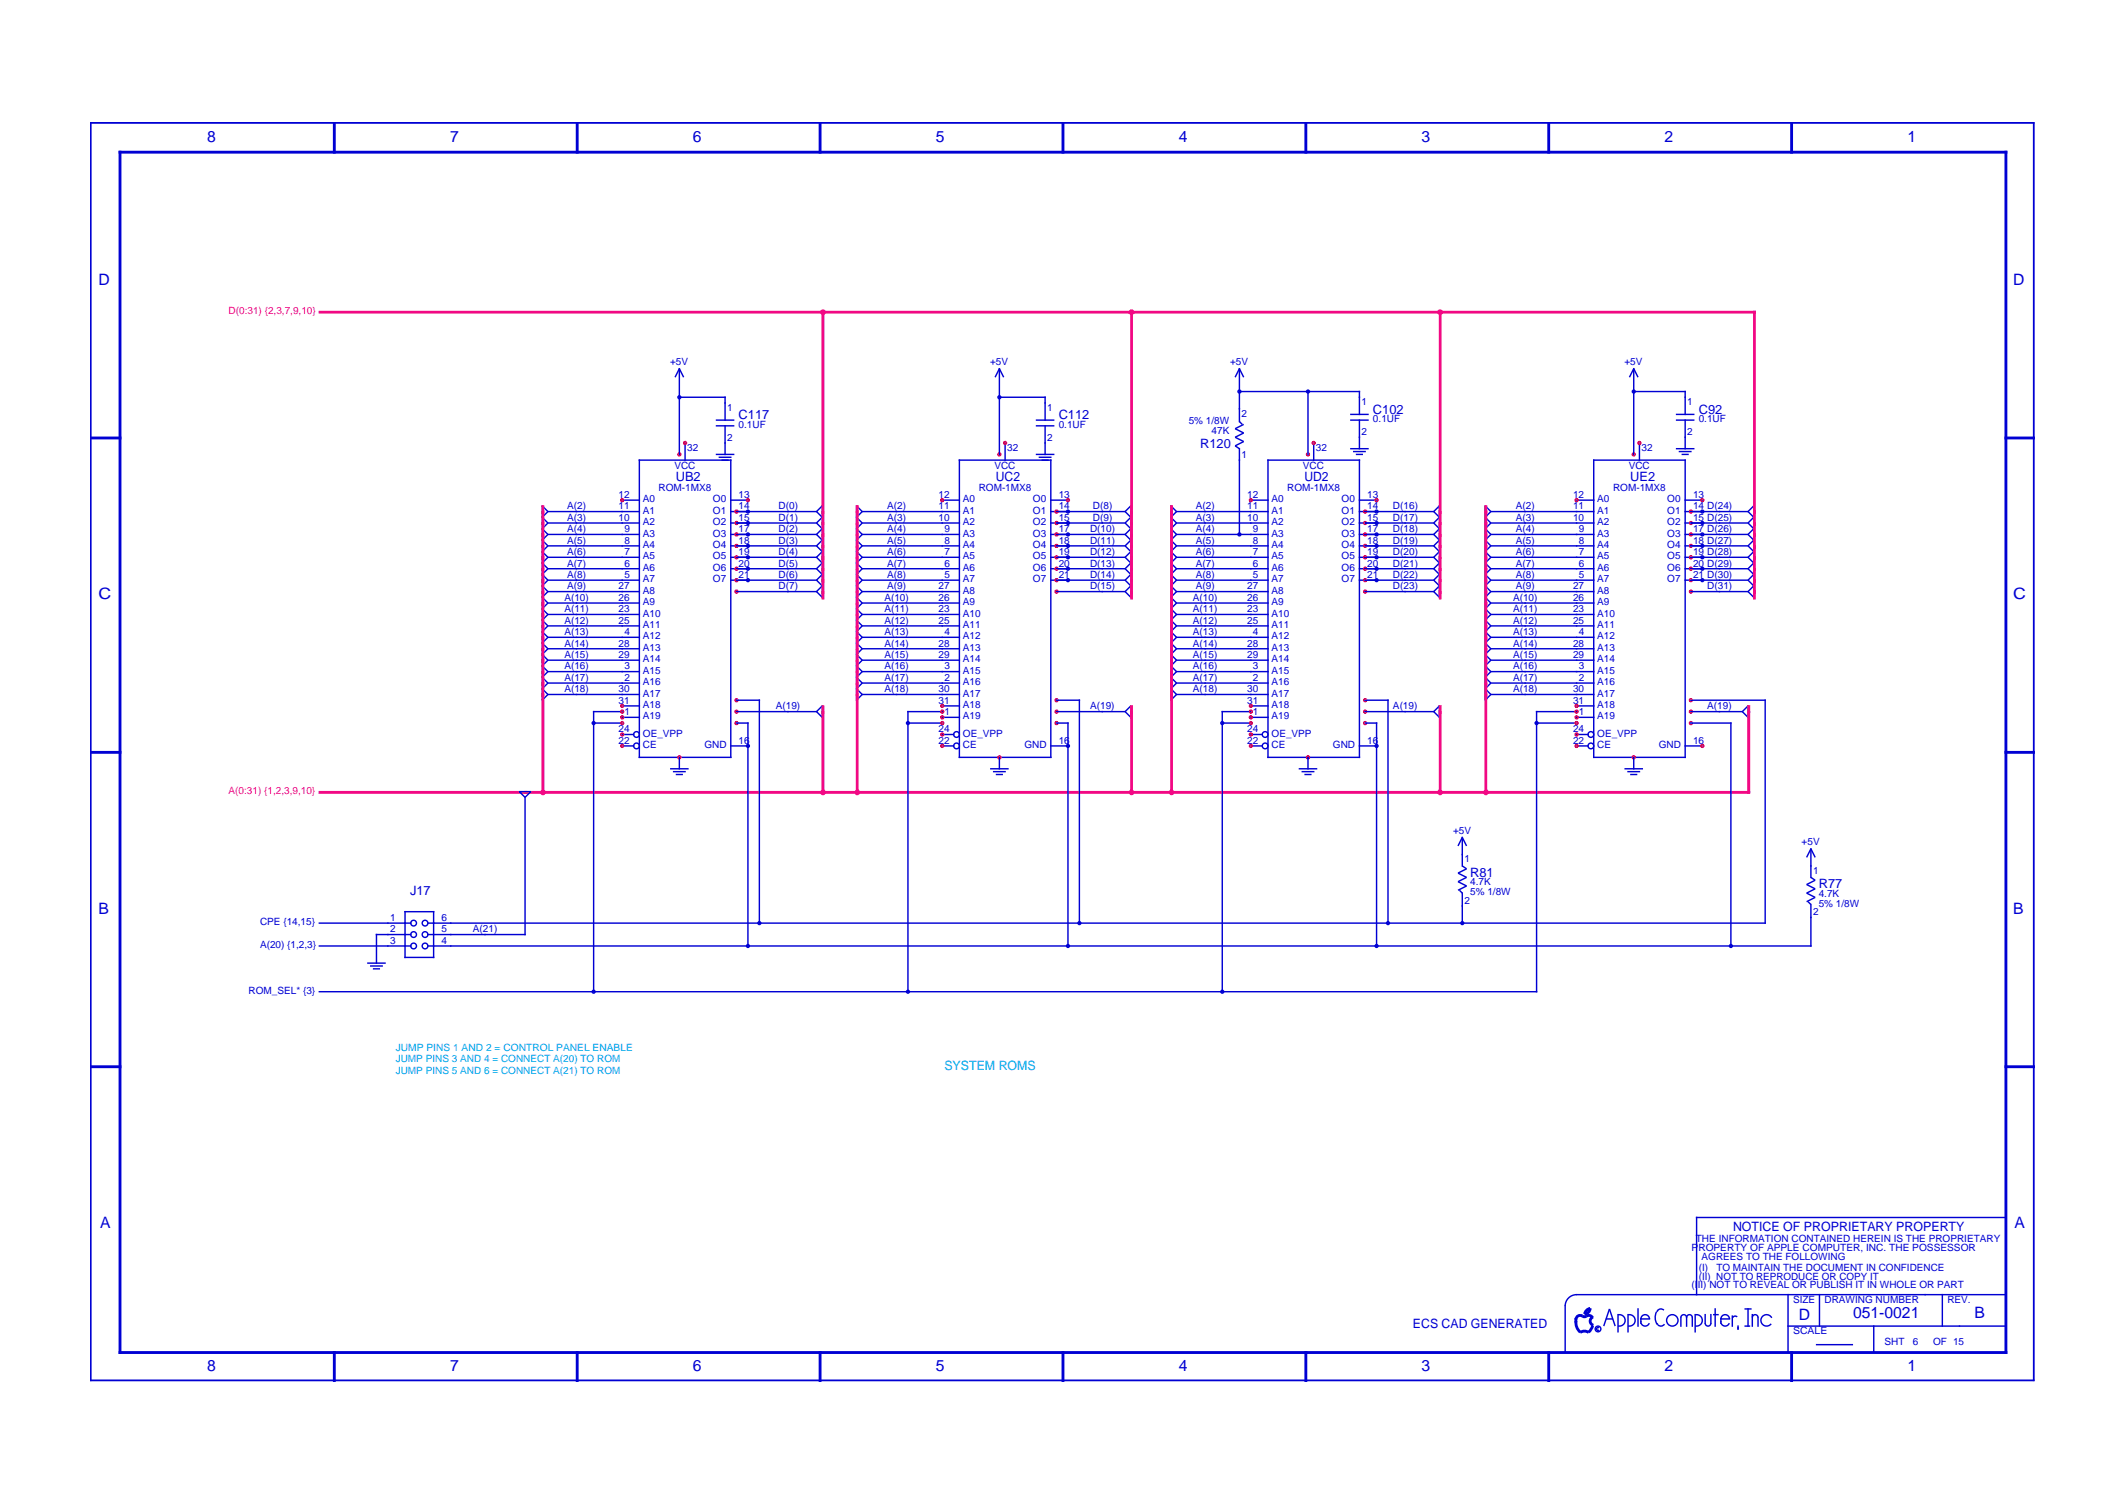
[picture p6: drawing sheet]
<svg xmlns="http://www.w3.org/2000/svg" width="420mm" height="297mm" viewBox="0 0 420 297" stroke-linecap="round" stroke-linejoin="round" font-family="sans-serif">
<path d="M17.8 24.3h384.1M17.9 24.1v248.7M401.7 24.1v248.7M17.8 272.6h384.1" fill="none" stroke="#0000d3" stroke-width=".35"/>
<g fill="none" stroke="#0000d3" stroke-width=".56">
<path d="M23.4 30.1h373.1M23.7 29.8v237.6M66 24.1v6.2M114 24.1v6.2M162 24.1v6.2M210 24.1v6.2M258 24.1v6.2M305.9 24.1v6.2M353.9 24.1v6.2M396.2 29.8v237.6M17.8 86.5h6.2M396 86.5h5.9"/>
<path d="M17.8 148.6h6.2M396 148.6h5.9M17.8 210.7h6.2M396 210.7h5.9M313.4 259.9l.7-.1 .5 .5M313.4 259.9a.81 .81 0 0 1-1.1-.1 .85 .85 0 0 0-1 .8M313.4 258.8l.7-.4a1.18 1.18 0 0 1-1.1 1.1zM23.4 267.1h373.1M66 266.8v6M114 266.8v6M162 266.8v6M210 266.8v6"/>
<path d="M258 266.8v6M305.9 266.8v6M311.3 260.3v.9M311.3 260.9a2.54 2.54 0 0 0 .9 2.2M312.1 263.2a1.41 1.41 0 0 1 1.7 0M314.6 261.8l-.3 .7-.5 .6M314.7 260.1a.85 .85 0 0 0-.6 .9 .85 .85 0 0 0 .7 .7M353.9 266.8v6"/>
</g>
<g fill="none" stroke="#0000d3" stroke-width=".28">
<path d="M133.3 74.5l.9-1.7 .8 1.7M134.1 78.5h9.3M134.2 72.7v17.2M143.2 78.3v4.8M196.6 74.5l.8-1.7 .9 1.7M197.3 78.5h9.3M197.4 72.7v17.2M206.4 78.3v4.8M244 74.5l.8-1.7 .9 1.7M244.7 77.3h24M244.8 72.7v10.7M258.4 77.2v12.7"/>
<path d="M268.5 77.2v4.8M321.9 74.5l.8-1.7 .9 1.7M322.6 77.3h10.4M322.7 72.7v17.2M332.9 77.2v4.8M107.1 99.9l1.1 1.1-1.1 1.2 1.1 1.1-1.1 1.1 1.1 1.2-1.1 1.1 1.1 1.1-1.1 1.1 1.1 1.2-1.1 1.1 1.1 1.1-1.1 1.2 1.1 1.1-1.1 1.1 1.1 1.1-1.1 1.2 1.1 1.1-1.1 1.1 1.1 1.2-1.1 1.1 1.1 1.1-1.1 1.1 1.1 1.2-1.1 1.1 1.1 1.1-1.1 1.2 1.1 1.1-1.1 1.1 1.1 1.1-1.1 1.2 1.1 1.1-1.1 1.1 1.1 1.2-1.1 1.1M107.1 99.8v38.6M122.8 98.8h3.6M126.2 90.9h18.3M126.3 90.7v59M135.3 87.3v3.7M141.4 84.1h3.7"/>
<path d="M141.4 83h3.7M141.4 89.7h3.7M142 90.3h2.5M143.2 84v5.9M144.2 98.8h3.7M144.4 90.7v59M162.4 99.9l-1.1 1.1 1.1 1.2-1.1 1.1 1.1 1.1-1.1 1.2 1.1 1.1-1.1 1.1 1.1 1.1-1.1 1.2 1.1 1.1-1.1 1.1 1.1 1.2-1.1 1.1 1.1 1.1-1.1 1.1 1.1 1.2M162.4 99.8v18.3M169.2 99.9l1.1 1.1-1.1 1.2 1.1 1.1-1.1 1.1 1.1 1.2-1.1 1.1 1.1 1.1-1.1 1.1 1.1 1.2-1.1 1.1 1.1 1.1-1.1 1.2 1.1 1.1-1.1 1.1 1.1 1.1-1.1 1.2 1.1 1.1-1.1 1.1 1.1 1.2-1.1 1.1 1.1 1.1-1.1 1.1 1.1 1.2-1.1 1.1 1.1 1.1-1.1 1.2 1.1 1.1-1.1 1.1 1.1 1.1-1.1 1.2 1.1 1.1-1.1 1.1 1.1 1.2-1.1 1.1M169.2 99.8v38.6M186 98.8h3.7M189.4 90.9h18.3"/>
<path d="M189.5 90.7v59M198.5 87.3v3.7M204.6 84.1h3.7M204.6 83h3.7M204.6 89.7h3.7M205.2 90.3h2.5M206.4 84v5.9M207.4 98.8h3.7M207.6 90.7v59M223.4 99.9l-1.2 1.1 1.2 1.2-1.2 1.1 1.2 1.1-1.2 1.2 1.2 1.1-1.2 1.1 1.2 1.1-1.2 1.2 1.2 1.1-1.2 1.1 1.2 1.2-1.2 1.1 1.2 1.1-1.2 1.1 1.2 1.2M223.4 99.8v18.3M231.3 99.9l1.1 1.1-1.1 1.2 1.1 1.1-1.1 1.1 1.1 1.2-1.1 1.1 1.1 1.1-1.1 1.1 1.1 1.2-1.1 1.1 1.1 1.1-1.1 1.2 1.1 1.1-1.1 1.1 1.1 1.1-1.1 1.2 1.1 1.1-1.1 1.1 1.1 1.2-1.1 1.1 1.1 1.1-1.1 1.1 1.1 1.2-1.1 1.1 1.1 1.1-1.1 1.2 1.1 1.1-1.1 1.1 1.1 1.1-1.1 1.2 1.1 1.1-1.1 1.1 1.1 1.2-1.1 1.1"/>
<path d="M231.3 99.8v38.6M244.8 88.5v17.2M244.8 83.3l.6 .5M245.7 83.8l-1.7 .9 1.7 .8-1.7 .9 1.7 .8-1.7 .9 .8 .5M246.9 98.8h3.7M250.3 90.9h18.4M250.5 90.7v59M259.5 87.3v3.7M266.7 83h3.7M266.7 81.8h3.7M266.7 88.6h3.7M267.3 89.2h2.5"/>
<path d="M267.8 89.7h1.4M268.4 98.8h3.7M268.5 82.8v6M268.5 90.7v59M284.3 99.9l-1.1 1.1 1.1 1.2-1.1 1.1 1.1 1.1-1.1 1.2 1.1 1.1-1.1 1.1 1.1 1.1-1.1 1.2 1.1 1.1-1.1 1.1 1.1 1.2-1.1 1.1 1.1 1.1-1.1 1.1 1.1 1.2M284.3 99.8v18.3M293.4 99.9l1.1 1.1-1.1 1.2 1.1 1.1-1.1 1.1 1.1 1.2-1.1 1.1 1.1 1.1-1.1 1.1 1.1 1.2-1.1 1.1 1.1 1.1-1.1 1.2 1.1 1.1-1.1 1.1 1.1 1.1-1.1 1.2 1.1 1.1-1.1 1.1 1.1 1.2-1.1 1.1 1.1 1.1-1.1 1.1 1.1 1.2-1.1 1.1 1.1 1.1-1.1 1.2 1.1 1.1-1.1 1.1 1.1 1.1-1.1 1.2 1.1 1.1-1.1 1.1 1.1 1.2-1.1 1.1M293.4 99.8v38.6M311.3 98.8h3.7M314.7 90.9h18.3M314.8 90.7v59M323.8 87.3v3.7"/>
<path d="M331 83h3.7M331 81.8h3.7M331 88.6h3.7M331.6 89.2h2.6M332.2 89.7h1.4M332.7 98.8h3.7M332.9 82.8v6M332.9 90.7v59M346.4 99.9l-1.1 1.1 1.1 1.2-1.1 1.1 1.1 1.1-1.1 1.2 1.1 1.1-1.1 1.1 1.1 1.1-1.1 1.2 1.1 1.1-1.1 1.1 1.1 1.2-1.1 1.1 1.1 1.1-1.1 1.1 1.1 1.2M346.4 99.8v18.3M108.1 114.6h18.3M108.1 112.3h18.3"/>
<path d="M108.1 110.1h18.3M108.1 107.8h18.3M108.1 105.6h18.3M108.1 103.3h18.3M108.1 101h18.3M108.1 119.1h18.3M108.1 116.8h18.3M144.2 114.6h17.2M144.2 112.3h17.2M144.2 110.1h17.2M144.2 107.8h17.2M144.2 105.6h17.2"/>
<path d="M144.2 103.3h17.2M144.2 101h17.2M145.3 116.8h16.1M170.2 114.6h19.5M170.2 112.3h19.5M170.2 110.1h19.5M170.2 107.8h19.5M170.2 105.6h19.5M170.2 103.3h19.5M170.2 101h19.5M170.2 119.1h19.5M170.2 116.8h19.5"/>
<path d="M207.4 114.6h15M207.4 112.3h15M207.4 110.1h15M207.4 107.8h15M207.4 105.6h15M207.4 103.3h15M207.4 101h15M208.6 116.8h13.8M232.3 114.6h18.3M232.3 112.3h18.3M232.3 110.1h18.3M232.3 107.8h18.3"/>
<path d="M232.3 105.6h18.3M232.3 103.3h18.3M232.3 101h18.3M232.3 119.1h18.3M232.3 116.8h18.3M268.4 114.6h15M268.4 112.3h15M268.4 110.1h15M268.4 107.8h15M268.4 105.6h15M268.4 103.3h15M268.4 101h15"/>
<path d="M269.5 116.8h13.9M294.4 114.6h20.6M294.4 112.3h20.6M294.4 110.1h20.6M294.4 107.8h20.6M294.4 105.6h20.6M294.4 103.3h20.6M294.4 101h20.6M294.4 119.1h20.6M294.4 116.8h20.6M332.7 114.6h12.7M332.7 112.3h12.7"/>
<path d="M332.7 110.1h12.7M332.7 107.8h12.7M332.7 105.6h12.7M332.7 103.3h12.7M332.7 101h12.7M333.9 116.8h11.5M108.1 137.2h18.3M108.1 134.9h18.3M108.1 132.6h18.3M108.1 130.4h18.3M108.1 128.1h18.3M108.1 125.9h18.3"/>
<path d="M108.1 123.6h18.3M108.1 121.4h18.3M122.8 139.4h3.6M145.3 138.3h4.8M150 138.1v44.4M162.4 139.3v2.5M162.4 139.4l-1.1 1.1 1.1 1.2M170.2 137.2h19.5M170.2 134.9h19.5M170.2 132.6h19.5M170.2 130.4h19.5M170.2 128.1h19.5"/>
<path d="M170.2 125.9h19.5M170.2 123.6h19.5M170.2 121.4h19.5M186 139.4h3.7M208.6 138.3h4.8M213.2 138.1v44.4M223.4 139.3v2.5M223.4 139.4l-1.2 1.1 1.2 1.2M232.3 137.2h18.3M232.3 134.9h18.3M232.3 132.6h18.3M232.3 130.4h18.3"/>
<path d="M232.3 128.1h18.3M232.3 125.9h18.3M232.3 123.6h18.3M232.3 121.4h18.3M246.9 139.4h3.7M269.5 138.3h4.8M274.2 138.1v44.4M284.3 139.3v2.5M284.3 139.4l-1.1 1.1 1.1 1.2M294.4 137.2h20.6M294.4 134.9h20.6M294.4 132.6h20.6"/>
<path d="M294.4 130.4h20.6M294.4 128.1h20.6M294.4 125.9h20.6M294.4 123.6h20.6M294.4 121.4h20.6M311.3 139.4h3.7M333.9 138.3h14.9M345.3 139.3v2.5M345.3 139.4l-1.1 1.1 1.1 1.2M348.7 138.1v44.4M102.4 156.4h2.6M102.6 156.4l1.1 1.1 1.1-1.1"/>
<path d="M103.7 157.3v27.4M117.1 140.5h5.9M117.1 142.8h5.9M117.3 140.4v55.6M122.8 147.3h2.5M122.8 145.1h2.5M122.8 141.7h3.6M126.2 149.6h18.3M132.4 151.8h3.6M132.9 152.4h2.6M133.5 153h1.4M134.2 149.4v2.6"/>
<path d="M144.2 147.3h3.7M145.3 140.5h16.1M145.3 142.8h2.6M147.7 142.7v44.3M179.2 140.5h7.1M179.2 142.8h7.1M179.4 140.4v55.6M186 147.3h2.5M186 145.1h2.5M186 141.7h3.7M189.4 149.6h18.3M195.6 151.8h3.6"/>
<path d="M196.1 152.4h2.6M196.7 153h1.4M197.4 149.4v2.6M207.4 147.3h3.7M208.6 140.5h13.8M208.6 142.8h2.5M211 142.7v44.3M241.3 140.5h5.9M241.3 142.8h5.9M241.4 140.4v55.6M246.9 147.3h2.6M246.9 145.1h2.6"/>
<path d="M246.9 141.7h3.7M250.3 149.6h18.4M256.5 151.8h3.7M257.1 152.4h2.5M257.7 153h1.4M258.4 149.4v2.6M268.4 147.3h3.7M269.5 140.5h13.9M269.5 142.8h2.6M271.9 142.7v44.3M303.4 140.5h8.2M303.4 142.8h8.2"/>
<path d="M303.5 140.4v55.6M311.3 147.3h2.5M311.3 145.1h2.5M311.3 141.7h3.7M314.7 149.6h18.3M320.9 151.8h3.7M321.5 152.4h2.5M322 153h1.4M322.7 149.4v2.6M332.7 147.3h3.7M333.9 140.5h10.4M333.9 142.8h8.2"/>
<path d="M341.9 142.7v44.3M80 179.9v9.3M85.7 179.9v9.3M288 167.1l.9-1.7 .8 1.7M288.3 175.8l.6 .6M288.9 165.2v6M288.9 176.2v6.3M288.9 171l.8 .6-1.7 .8 1.7 .9-1.7 .8 1.7 .9-1.7 .8M356.9 169.3l.8-1.7 .9 1.7M357.2 178.1l.5 .5M357.7 167.5v5.9M357.7 178.5v8.5"/>
<path d="M357.7 173.3l.9 .5-1.7 .9 1.7 .8-1.7 .9 1.7 .8-1.7 .9M62.9 182.3h18.4M62.9 186.8h18.4M62.9 195.9h240.8M72.5 190.2h3.7M73.1 190.8h2.5M73.7 191.3h1.4M74.2 184.6h7.1M74.4 184.4v6M79.9 189.1h5.9M79.9 180.1h5.9M84.4 182.3h264.4"/>
<path d="M84.4 184.6h19.5M84.4 186.8h273.5M309.2 257.8v9.3M311.3 255.7h84.9M311.4 255.7a2.26 2.26 0 0 0-2.2 2.3M319.6 259.5v3.7M319.6 259.7a1.13 1.13 0 0 1 1.4 1.1 1.13 1.13 0 0 1-1.4 1.1M321.6 259.5v3.7M321.6 259.7a1.13 1.13 0 0 1 1.4 1.1 1.13 1.13 0 0 1-1.4 1.1M323.6 258.4v3.6M327.2 259.1a2.54 2.54 0 0 0 .1 2.5M327.5 258.8l-.3 .3"/>
<path d="M328.7 258.8l-.7-.3-.6 .4M334.9 259.5v3.7M334.9 259.7a1.13 1.13 0 0 1 1.4 1.1 1.13 1.13 0 0 1-1.4 1.1M335 240.5h61.2M335.1 240.3v15.5M336.8 259.5v2M338 259.5v2M338.4 259.6h1.1M338.8 258.4v3.6M342.2 259.8v2.2M344.6 258.5h1.4M345.3 258.4v3.6"/>
<path d="M346.1 259.5v2.5M353.2 255.6v11.5M359.4 255.6v6.4M383.7 255.6v6.4M315.9 262.3a.28 .28 0 0 0-.4 0 .28 .28 0 0 0 0 .4 .28 .28 0 0 0 .4 0M316.8 261.9l1.1-3.4 1.2 3.4M317.2 260.5h1.4M324 260.5h2M324.1 260.5a.85 .85 0 0 1 .9-.9 .85 .85 0 0 1 .8 .9M324.1 260.3v1.2M324.2 261.3a.85 .85 0 0 0 .8 .6 .85 .85 0 0 0 .8-.6M327.2 261.3l.3 .3"/>
<path d="M328.8 261.5l-.6 .4-.7-.2M332 260.2a.56 .56 0 0 1 .6-.6 .56 .56 0 0 1 .6 .6 .56 .56 0 0 1 .5-.6 .56 .56 0 0 1 .6 .6M332 260.1v1.9M333.2 260.1v1.9M334.3 260.1v1.9M336.8 261.3a.56 .56 0 0 0 .6 .6 .56 .56 0 0 0 .6-.6M339.8 260.5h2M339.9 260.5a.85 .85 0 0 1 .9-.9 .85 .85 0 0 1 .8 .9M339.9 260.3v1.2M340 261.3a.85 .85 0 0 0 .8 .6 .85 .85 0 0 0 .8-.6M343.2 260.1l-.5-.2-.4 .3M343.3 261.8v.8"/>
<path d="M344.6 261.9h1.1M346.1 260.2a.56 .56 0 0 1 .6-.6 .56 .56 0 0 1 .6 .6M347.3 260.1v1.9M350 260.3a1.13 1.13 0 0 0-1.7-.5 1.13 1.13 0 0 0-.1 1.8 1.13 1.13 0 0 0 1.7-.1M353.1 261.9h43.1M358.7 265.6h7.3M370.1 261.8v5.3"/>
<circle cx="134.2" cy="78.5" r=".28"/>
<circle cx="197.4" cy="78.5" r=".28"/>
<circle cx="244.8" cy="77.3" r=".28"/>
<circle cx="258.4" cy="77.3" r=".28"/>
<circle cx="322.7" cy="77.3" r=".28"/>
<circle cx="147.7" cy="112.3" r=".28"/>
<circle cx="147.7" cy="101" r=".28"/>
<circle cx="147.7" cy="107.8" r=".28"/>
<circle cx="147.7" cy="114.6" r=".28"/>
<circle cx="147.7" cy="105.6" r=".28"/>
<circle cx="147.7" cy="110.1" r=".28"/>
<circle cx="147.7" cy="103.3" r=".28"/>
<circle cx="211" cy="101" r=".28"/>
<circle cx="211" cy="112.3" r=".28"/>
<circle cx="211" cy="107.8" r=".28"/>
<circle cx="211" cy="105.6" r=".28"/>
<circle cx="211" cy="103.3" r=".28"/>
<circle cx="211" cy="110.1" r=".28"/>
<circle cx="211" cy="114.6" r=".28"/>
<circle cx="244.8" cy="105.6" r=".28"/>
<circle cx="271.9" cy="107.8" r=".28"/>
<circle cx="271.9" cy="112.3" r=".28"/>
<circle cx="271.9" cy="101" r=".28"/>
<circle cx="271.9" cy="105.6" r=".28"/>
<circle cx="271.9" cy="110.1" r=".28"/>
<circle cx="271.9" cy="114.6" r=".28"/>
<circle cx="271.9" cy="103.3" r=".28"/>
<circle cx="336.3" cy="107.8" r=".28"/>
<circle cx="336.3" cy="112.3" r=".28"/>
<circle cx="336.3" cy="101" r=".28"/>
<circle cx="336.3" cy="103.3" r=".28"/>
<circle cx="336.3" cy="105.6" r=".28"/>
<circle cx="336.3" cy="114.6" r=".28"/>
<circle cx="336.3" cy="110.1" r=".28"/>
<circle cx="117.3" cy="142.8" r=".28"/>
<circle cx="125.7" cy="147.3" r=".56"/>
<circle cx="125.7" cy="145.1" r=".56"/>
<circle cx="147.7" cy="147.3" r=".28"/>
<circle cx="179.4" cy="142.8" r=".28"/>
<circle cx="188.9" cy="147.3" r=".56"/>
<circle cx="188.9" cy="145.1" r=".56"/>
<circle cx="211" cy="147.3" r=".28"/>
<circle cx="241.4" cy="142.8" r=".28"/>
<circle cx="249.9" cy="147.3" r=".56"/>
<circle cx="249.9" cy="145.1" r=".56"/>
<circle cx="271.9" cy="147.3" r=".28"/>
<circle cx="303.5" cy="142.8" r=".28"/>
<circle cx="314.3" cy="147.3" r=".56"/>
<circle cx="314.3" cy="145.1" r=".56"/>
<circle cx="81.7" cy="186.8" r=".56"/>
<circle cx="81.7" cy="184.6" r=".56"/>
<circle cx="81.7" cy="182.3" r=".56"/>
<circle cx="84" cy="186.8" r=".56"/>
<circle cx="84" cy="184.6" r=".56"/>
<circle cx="84" cy="182.3" r=".56"/>
<circle cx="117.3" cy="195.9" r=".28"/>
<circle cx="147.7" cy="186.8" r=".28"/>
<circle cx="150" cy="182.3" r=".28"/>
<circle cx="179.4" cy="195.9" r=".28"/>
<circle cx="211" cy="186.8" r=".28"/>
<circle cx="213.2" cy="182.3" r=".28"/>
<circle cx="241.4" cy="195.9" r=".28"/>
<circle cx="271.9" cy="186.8" r=".28"/>
<circle cx="274.2" cy="182.3" r=".28"/>
<circle cx="288.9" cy="182.3" r=".28"/>
<circle cx="341.9" cy="186.8" r=".28"/>
<circle cx="315.7" cy="262.5" r=".56"/>
<circle cx="330.3" cy="260.8" r="1.13"/>
</g>
<g fill="none" stroke="#dd0907" stroke-width=".28">
<circle cx="122.9" cy="98.8" r=".28"/>
<circle cx="134.2" cy="89.7" r=".28"/>
<circle cx="135.3" cy="87.5" r=".28"/>
<circle cx="147.7" cy="98.8" r=".28"/>
<circle cx="186.1" cy="98.8" r=".28"/>
<circle cx="197.4" cy="89.7" r=".28"/>
<circle cx="198.5" cy="87.5" r=".28"/>
<circle cx="211" cy="98.8" r=".28"/>
<circle cx="247.1" cy="98.8" r=".28"/>
<circle cx="258.4" cy="89.7" r=".28"/>
<circle cx="259.5" cy="87.5" r=".28"/>
<circle cx="271.9" cy="98.8" r=".28"/>
<circle cx="311.4" cy="98.8" r=".28"/>
<circle cx="322.7" cy="89.7" r=".28"/>
<circle cx="323.8" cy="87.5" r=".28"/>
<circle cx="336.3" cy="98.8" r=".28"/>
<circle cx="145.5" cy="101" r=".28"/>
<circle cx="145.5" cy="112.3" r=".28"/>
<circle cx="145.5" cy="107.8" r=".28"/>
<circle cx="145.5" cy="116.8" r=".28"/>
<circle cx="145.5" cy="105.6" r=".28"/>
<circle cx="145.5" cy="103.3" r=".28"/>
<circle cx="145.5" cy="110.1" r=".28"/>
<circle cx="145.5" cy="114.6" r=".28"/>
<circle cx="208.7" cy="101" r=".28"/>
<circle cx="208.7" cy="112.3" r=".28"/>
<circle cx="208.7" cy="107.8" r=".28"/>
<circle cx="208.7" cy="116.8" r=".28"/>
<circle cx="208.7" cy="105.6" r=".28"/>
<circle cx="208.7" cy="110.1" r=".28"/>
<circle cx="208.7" cy="114.6" r=".28"/>
<circle cx="208.7" cy="103.3" r=".28"/>
<circle cx="269.7" cy="112.3" r=".28"/>
<circle cx="269.7" cy="107.8" r=".28"/>
<circle cx="269.7" cy="101" r=".28"/>
<circle cx="269.7" cy="116.8" r=".28"/>
<circle cx="269.7" cy="103.3" r=".28"/>
<circle cx="269.7" cy="105.6" r=".28"/>
<circle cx="269.7" cy="110.1" r=".28"/>
<circle cx="269.7" cy="114.6" r=".28"/>
<circle cx="334" cy="112.3" r=".28"/>
<circle cx="334" cy="101" r=".28"/>
<circle cx="334" cy="107.8" r=".28"/>
<circle cx="334" cy="116.8" r=".28"/>
<circle cx="334" cy="105.6" r=".28"/>
<circle cx="334" cy="114.6" r=".28"/>
<circle cx="334" cy="110.1" r=".28"/>
<circle cx="334" cy="103.3" r=".28"/>
<circle cx="122.9" cy="139.4" r=".28"/>
<circle cx="145.5" cy="138.3" r=".28"/>
<circle cx="186.1" cy="139.4" r=".28"/>
<circle cx="208.7" cy="138.3" r=".28"/>
<circle cx="247.1" cy="139.4" r=".28"/>
<circle cx="269.7" cy="138.3" r=".28"/>
<circle cx="311.4" cy="139.4" r=".28"/>
<circle cx="334" cy="138.3" r=".28"/>
<circle cx="122.9" cy="141.7" r=".28"/>
<circle cx="122.9" cy="147.3" r=".28"/>
<circle cx="122.9" cy="145.1" r=".28"/>
<circle cx="122.9" cy="142.8" r=".28"/>
<circle cx="122.9" cy="140.5" r=".28"/>
<circle cx="134.2" cy="149.6" r=".28"/>
<circle cx="145.5" cy="140.5" r=".28"/>
<circle cx="145.5" cy="142.8" r=".28"/>
<circle cx="186.1" cy="147.3" r=".28"/>
<circle cx="186.1" cy="140.5" r=".28"/>
<circle cx="186.1" cy="141.7" r=".28"/>
<circle cx="186.1" cy="145.1" r=".28"/>
<circle cx="186.1" cy="142.8" r=".28"/>
<circle cx="197.4" cy="149.6" r=".28"/>
<circle cx="208.7" cy="142.8" r=".28"/>
<circle cx="208.7" cy="140.5" r=".28"/>
<circle cx="247.1" cy="145.1" r=".28"/>
<circle cx="247.1" cy="142.8" r=".28"/>
<circle cx="247.1" cy="140.5" r=".28"/>
<circle cx="247.1" cy="141.7" r=".28"/>
<circle cx="247.1" cy="147.3" r=".28"/>
<circle cx="258.4" cy="149.6" r=".28"/>
<circle cx="269.7" cy="142.8" r=".28"/>
<circle cx="269.7" cy="140.5" r=".28"/>
<circle cx="311.4" cy="141.7" r=".28"/>
<circle cx="311.4" cy="142.8" r=".28"/>
<circle cx="311.4" cy="145.1" r=".28"/>
<circle cx="311.4" cy="140.5" r=".28"/>
<circle cx="311.4" cy="147.3" r=".28"/>
<circle cx="322.7" cy="149.6" r=".28"/>
<circle cx="334" cy="140.5" r=".28"/>
<circle cx="334" cy="142.8" r=".28"/>
<circle cx="336.3" cy="147.3" r=".28"/>
</g>
<g fill="none" stroke="#f20884" stroke-width=".56">
<path d="M62.9 61.7h284M162.6 61.4v57M223.5 61.4v57M284.5 61.4v57M346.6 61.4v57M107.2 99.8v57M169.3 99.8v57M231.4 99.8v57M293.5 99.8v57M162.6 139.3v17.5M223.5 139.3v17.5M284.5 139.3v17.5"/>
<path d="M345.4 139.3v17.5M62.9 156.5h282.8"/>
<circle cx="162.6" cy="61.7" r=".28"/>
<circle cx="223.5" cy="61.7" r=".28"/>
<circle cx="284.5" cy="61.7" r=".28"/>
<circle cx="107.2" cy="156.5" r=".28"/>
<circle cx="162.6" cy="156.5" r=".28"/>
<circle cx="169.3" cy="156.5" r=".28"/>
<circle cx="223.5" cy="156.5" r=".28"/>
<circle cx="231.4" cy="156.5" r=".28"/>
<circle cx="284.5" cy="156.5" r=".28"/>
<circle cx="293.5" cy="156.5" r=".28"/>
</g>
<g font-size="3.1" fill="#0000d3">
<text x="40.9" y="28.1">8</text>
<text x="88.9" y="28.1">7</text>
<text x="136.9" y="28.1">6</text>
<text x="184.9" y="28.1">5</text>
<text x="232.8" y="28.1">4</text>
<text x="280.8" y="28.1">3</text>
<text x="328.8" y="28.1">2</text>
<text x="376.8" y="28.1">1</text>
<text x="19.5" y="56.3">D</text>
<text x="397.7" y="56.3">D</text>
<text x="19.5" y="118.4">C</text>
<text x="397.7" y="118.4">C</text>
<text x="19.5" y="180.5">B</text>
<text x="397.7" y="180.5">B</text>
<text x="19.8" y="242.6">A</text>
<text x="397.9" y="242.6">A</text>
<text x="355.3" y="260.6">D</text>
<text x="366" y="260.3">051-0021</text>
<text x="390" y="260.3">B</text>
<text x="40.9" y="270.8">8</text>
<text x="88.9" y="270.8">7</text>
<text x="136.9" y="270.8">6</text>
<text x="184.9" y="270.8">5</text>
<text x="232.8" y="270.8">4</text>
<text x="280.8" y="270.8">3</text>
<text x="328.8" y="270.8">2</text>
<text x="376.8" y="270.8">1</text>
</g>
<g font-size="2.5" fill="#0000d3">
<text x="145.9" y="82.8">C117</text>
<text x="209.1" y="82.8">C112</text>
<text x="271.2" y="81.7">C102</text>
<text x="335.6" y="81.7">C92</text>
<text x="237.1" y="88.5">R120</text>
<text x="133.5" y="95">UB2</text>
<text x="196.7" y="95">UC2</text>
<text x="257.7" y="95">UD2</text>
<text x="322" y="95">UE2</text>
<text x="290.4" y="173.1">R81</text>
<text x="81" y="176.8">J17</text>
<text x="359.3" y="175.4">R77</text>
<text x="342.3" y="243.1">NOTICE OF PROPRIETARY PROPERTY</text>
<text x="279.1" y="262.3">ECS CAD GENERATED</text>
</g>
<text font-size="2.5" fill="#02abea" x="186.5" y="211.2">SYSTEM ROMS</text>
<g font-size="2" fill="#f20884">
<text x="45.2" y="61.9">D(0:31) {2,3,7,9,10}</text>
<text x="45.2" y="156.8">A(0:31) {1,2,3,9,10}</text>
</g>
<g font-size="2" fill="#0000d3">
<text x="132.4" y="72.1">+5V</text>
<text x="195.6" y="72.1">+5V</text>
<text x="243" y="72.1">+5V</text>
<text x="320.9" y="72.1">+5V</text>
<text x="143.7" y="81.1">1</text>
<text x="206.9" y="81.1">1</text>
<text x="234.8" y="83.7">5% 1/8W</text>
<text x="245.3" y="82.3">2</text>
<text x="269" y="80">1</text>
<text x="271.2" y="83.4">0.1UF</text>
<text x="333.3" y="80">1</text>
<text x="335.6" y="83.4">0.1UF</text>
<text x="135.7" y="89">32</text>
<text x="143.7" y="87.1">2</text>
<text x="145.9" y="84.5">0.1UF</text>
<text x="199" y="89">32</text>
<text x="206.9" y="87.1">2</text>
<text x="209.1" y="84.5">0.1UF</text>
<text x="239.3" y="85.7">47K</text>
<text x="259.9" y="89">32</text>
<text x="269" y="85.9">2</text>
<text x="324.3" y="89">32</text>
<text x="333.3" y="85.9">2</text>
<text x="133.2" y="92.7">VCC</text>
<text x="196.4" y="92.7">VCC</text>
<text x="245.3" y="90.5">1</text>
<text x="257.4" y="92.7">VCC</text>
<text x="321.7" y="92.7">VCC</text>
<text x="112" y="100.6">A(2)</text>
<text x="122.2" y="98.4">12</text>
<text x="122.2" y="100.6">11</text>
<text x="127" y="99.2">A0</text>
<text x="127" y="101.5">A1</text>
<text x="130.1" y="96.9">ROM-1MX8</text>
<text x="140.8" y="99.2">O0</text>
<text x="140.8" y="101.5">O1</text>
<text x="145.9" y="98.4">13</text>
<text x="145.9" y="100.6">14</text>
<text x="153.8" y="100.6">D(0)</text>
<text x="175.3" y="100.6">A(2)</text>
<text x="185.4" y="98.4">12</text>
<text x="185.4" y="100.6">11</text>
<text x="190.2" y="99.2">A0</text>
<text x="190.2" y="101.5">A1</text>
<text x="193.3" y="96.9">ROM-1MX8</text>
<text x="204" y="99.2">O0</text>
<text x="204" y="101.5">O1</text>
<text x="209.1" y="98.4">13</text>
<text x="209.1" y="100.6">14</text>
<text x="215.9" y="100.6">D(8)</text>
<text x="236.2" y="100.6">A(2)</text>
<text x="246.4" y="98.4">12</text>
<text x="246.4" y="100.6">11</text>
<text x="251.2" y="99.2">A0</text>
<text x="251.2" y="101.5">A1</text>
<text x="254.3" y="96.9">ROM-1MX8</text>
<text x="265" y="99.2">O0</text>
<text x="265" y="101.5">O1</text>
<text x="270.1" y="98.4">13</text>
<text x="270.1" y="100.6">14</text>
<text x="275.2" y="100.6">D(16)</text>
<text x="299.4" y="100.6">A(2)</text>
<text x="310.7" y="98.4">12</text>
<text x="310.7" y="100.6">11</text>
<text x="315.5" y="99.2">A0</text>
<text x="315.5" y="101.5">A1</text>
<text x="318.6" y="96.9">ROM-1MX8</text>
<text x="329.4" y="99.2">O0</text>
<text x="329.4" y="101.5">O1</text>
<text x="334.4" y="98.4">13</text>
<text x="334.4" y="100.6">14 D(24)</text>
<text x="112" y="102.9">A(3)</text>
<text x="112" y="105.1">A(4)</text>
<text x="112" y="107.4">A(5)</text>
<text x="122.2" y="102.9">10</text>
<text x="123.3" y="105.1">9</text>
<text x="123.3" y="107.4">8</text>
<text x="127" y="103.7">A2</text>
<text x="127" y="106">A3</text>
<text x="140.8" y="103.7">O2</text>
<text x="140.8" y="106">O3</text>
<text x="145.9" y="102.9">15</text>
<text x="145.9" y="105.1">17</text>
<text x="145.9" y="107.4">18</text>
<text x="153.8" y="102.9">D(1)</text>
<text x="153.8" y="105.1">D(2)</text>
<text x="153.8" y="107.4">D(3)</text>
<text x="175.3" y="102.9">A(3)</text>
<text x="175.3" y="105.1">A(4)</text>
<text x="175.3" y="107.4">A(5)</text>
<text x="185.4" y="102.9">10</text>
<text x="186.5" y="105.1">9</text>
<text x="186.5" y="107.4">8</text>
<text x="190.2" y="103.7">A2</text>
<text x="190.2" y="106">A3</text>
<text x="204" y="103.7">O2</text>
<text x="204" y="106">O3</text>
<text x="209.1" y="102.9">15</text>
<text x="209.1" y="105.1">17</text>
<text x="209.1" y="107.4">18</text>
<text x="215.3" y="105.1">D(10)</text>
<text x="215.3" y="107.4">D(11)</text>
<text x="215.9" y="102.9">D(9)</text>
<text x="236.2" y="102.9">A(3)</text>
<text x="236.2" y="105.1">A(4)</text>
<text x="236.2" y="107.4">A(5)</text>
<text x="246.4" y="102.9">10</text>
<text x="247.5" y="105.1">9</text>
<text x="247.5" y="107.4">8</text>
<text x="251.2" y="103.7">A2</text>
<text x="251.2" y="106">A3</text>
<text x="265" y="103.7">O2</text>
<text x="265" y="106">O3</text>
<text x="270.1" y="102.9">15</text>
<text x="270.1" y="105.1">17</text>
<text x="270.1" y="107.4">18</text>
<text x="275.2" y="102.9">D(17)</text>
<text x="275.2" y="105.1">D(18)</text>
<text x="275.2" y="107.4">D(19)</text>
<text x="299.4" y="102.9">A(3)</text>
<text x="299.4" y="105.1">A(4)</text>
<text x="299.4" y="107.4">A(5)</text>
<text x="310.7" y="102.9">10</text>
<text x="311.9" y="105.1">9</text>
<text x="311.9" y="107.4">8</text>
<text x="315.5" y="103.7">A2</text>
<text x="315.5" y="106">A3</text>
<text x="329.4" y="103.7">O2</text>
<text x="329.4" y="106">O3</text>
<text x="334.4" y="102.9">15 D(25)</text>
<text x="334.4" y="105.1">17 D(26)</text>
<text x="334.4" y="107.4">18 D(27)</text>
<text x="112" y="109.6">A(6)</text>
<text x="112" y="111.9">A(7)</text>
<text x="123.3" y="109.6">7</text>
<text x="123.3" y="111.9">6</text>
<text x="127" y="108.2">A4</text>
<text x="127" y="110.5">A5</text>
<text x="127" y="112.7">A6</text>
<text x="140.8" y="108.2">O4</text>
<text x="140.8" y="110.5">O5</text>
<text x="140.8" y="112.7">O6</text>
<text x="145.9" y="109.6">19</text>
<text x="145.9" y="111.9">20</text>
<text x="153.8" y="109.6">D(4)</text>
<text x="153.8" y="111.9">D(5)</text>
<text x="175.3" y="109.6">A(6)</text>
<text x="175.3" y="111.9">A(7)</text>
<text x="186.5" y="109.6">7</text>
<text x="186.5" y="111.9">6</text>
<text x="190.2" y="108.2">A4</text>
<text x="190.2" y="110.5">A5</text>
<text x="190.2" y="112.7">A6</text>
<text x="204" y="108.2">O4</text>
<text x="204" y="110.5">O5</text>
<text x="204" y="112.7">O6</text>
<text x="209.1" y="109.6">19</text>
<text x="209.1" y="111.9">20</text>
<text x="215.3" y="109.6">D(12)</text>
<text x="215.3" y="111.9">D(13)</text>
<text x="236.2" y="109.6">A(6)</text>
<text x="236.2" y="111.9">A(7)</text>
<text x="247.5" y="109.6">7</text>
<text x="247.5" y="111.9">6</text>
<text x="251.2" y="108.2">A4</text>
<text x="251.2" y="110.5">A5</text>
<text x="251.2" y="112.7">A6</text>
<text x="265" y="108.2">O4</text>
<text x="265" y="110.5">O5</text>
<text x="265" y="112.7">O6</text>
<text x="270.1" y="109.6">19</text>
<text x="270.1" y="111.9">20</text>
<text x="275.2" y="109.6">D(20)</text>
<text x="275.2" y="111.9">D(21)</text>
<text x="299.4" y="109.6">A(6)</text>
<text x="299.4" y="111.9">A(7)</text>
<text x="311.9" y="109.6">7</text>
<text x="311.9" y="111.9">6</text>
<text x="315.5" y="108.2">A4</text>
<text x="315.5" y="110.5">A5</text>
<text x="315.5" y="112.7">A6</text>
<text x="329.4" y="108.2">O4</text>
<text x="329.4" y="110.5">O5</text>
<text x="329.4" y="112.7">O6</text>
<text x="334.4" y="109.6">19 D(28)</text>
<text x="334.4" y="111.9">20 D(29)</text>
<text x="111.5" y="118.7">A(10)</text>
<text x="112" y="114.2">A(8)</text>
<text x="112" y="116.4">A(9)</text>
<text x="122.2" y="116.4">27</text>
<text x="122.2" y="118.7">26</text>
<text x="123.3" y="114.2">5</text>
<text x="127" y="115">A7</text>
<text x="127" y="117.3">A8</text>
<text x="127" y="119.5">A9</text>
<text x="140.8" y="115">O7</text>
<text x="145.9" y="114.2">21</text>
<text x="153.8" y="114.2">D(6)</text>
<text x="153.8" y="116.4">D(7)</text>
<text x="174.7" y="118.7">A(10)</text>
<text x="175.3" y="114.2">A(8)</text>
<text x="175.3" y="116.4">A(9)</text>
<text x="185.4" y="116.4">27</text>
<text x="185.4" y="118.7">26</text>
<text x="186.5" y="114.2">5</text>
<text x="190.2" y="115">A7</text>
<text x="190.2" y="117.3">A8</text>
<text x="190.2" y="119.5">A9</text>
<text x="204" y="115">O7</text>
<text x="209.1" y="114.2">21</text>
<text x="215.3" y="114.2">D(14)</text>
<text x="215.3" y="116.4">D(15)</text>
<text x="235.7" y="118.7">A(10)</text>
<text x="236.2" y="114.2">A(8)</text>
<text x="236.2" y="116.4">A(9)</text>
<text x="246.4" y="116.4">27</text>
<text x="246.4" y="118.7">26</text>
<text x="247.5" y="114.2">5</text>
<text x="251.2" y="115">A7</text>
<text x="251.2" y="117.3">A8</text>
<text x="251.2" y="119.5">A9</text>
<text x="265" y="115">O7</text>
<text x="270.1" y="114.2">21</text>
<text x="275.2" y="114.2">D(22)</text>
<text x="275.2" y="116.4">D(23)</text>
<text x="298.9" y="118.7">A(10)</text>
<text x="299.4" y="114.2">A(8)</text>
<text x="299.4" y="116.4">A(9)</text>
<text x="310.7" y="116.4">27</text>
<text x="310.7" y="118.7">26</text>
<text x="311.9" y="114.2">5</text>
<text x="315.5" y="115">A7</text>
<text x="315.5" y="117.3">A8</text>
<text x="315.5" y="119.5">A9</text>
<text x="329.4" y="115">O7</text>
<text x="334.4" y="114.2">21 D(30)</text>
<text x="337.3" y="116.4">D(31)</text>
<text x="111.5" y="120.9">A(11)</text>
<text x="111.5" y="123.2">A(12)</text>
<text x="111.5" y="125.4">A(13)</text>
<text x="122.2" y="120.9">23</text>
<text x="122.2" y="123.2">25</text>
<text x="123.3" y="125.4">4</text>
<text x="127" y="121.8">A10</text>
<text x="127" y="124">A11</text>
<text x="174.7" y="120.9">A(11)</text>
<text x="174.7" y="123.2">A(12)</text>
<text x="174.7" y="125.4">A(13)</text>
<text x="185.4" y="120.9">23</text>
<text x="185.4" y="123.2">25</text>
<text x="186.5" y="125.4">4</text>
<text x="190.2" y="121.8">A10</text>
<text x="190.2" y="124">A11</text>
<text x="235.7" y="120.9">A(11)</text>
<text x="235.7" y="123.2">A(12)</text>
<text x="235.7" y="125.4">A(13)</text>
<text x="246.4" y="120.9">23</text>
<text x="246.4" y="123.2">25</text>
<text x="247.5" y="125.4">4</text>
<text x="251.2" y="121.8">A10</text>
<text x="251.2" y="124">A11</text>
<text x="298.9" y="120.9">A(11)</text>
<text x="298.9" y="123.2">A(12)</text>
<text x="298.9" y="125.4">A(13)</text>
<text x="310.7" y="120.9">23</text>
<text x="310.7" y="123.2">25</text>
<text x="311.9" y="125.4">4</text>
<text x="315.5" y="121.8">A10</text>
<text x="315.5" y="124">A11</text>
<text x="111.5" y="127.7">A(14)</text>
<text x="111.5" y="130">A(15)</text>
<text x="122.2" y="127.7">28</text>
<text x="122.2" y="130">29</text>
<text x="127" y="126.3">A12</text>
<text x="127" y="128.6">A13</text>
<text x="127" y="130.8">A14</text>
<text x="174.7" y="127.7">A(14)</text>
<text x="174.7" y="130">A(15)</text>
<text x="185.4" y="127.7">28</text>
<text x="185.4" y="130">29</text>
<text x="190.2" y="126.3">A12</text>
<text x="190.2" y="128.6">A13</text>
<text x="190.2" y="130.8">A14</text>
<text x="235.7" y="127.7">A(14)</text>
<text x="235.7" y="130">A(15)</text>
<text x="246.4" y="127.7">28</text>
<text x="246.4" y="130">29</text>
<text x="251.2" y="126.3">A12</text>
<text x="251.2" y="128.6">A13</text>
<text x="251.2" y="130.8">A14</text>
<text x="298.9" y="127.7">A(14)</text>
<text x="298.9" y="130">A(15)</text>
<text x="310.7" y="127.7">28</text>
<text x="310.7" y="130">29</text>
<text x="315.5" y="126.3">A12</text>
<text x="315.5" y="128.6">A13</text>
<text x="315.5" y="130.8">A14</text>
<text x="111.5" y="132.2">A(16)</text>
<text x="111.5" y="134.5">A(17)</text>
<text x="111.5" y="136.7">A(18)</text>
<text x="122.2" y="136.7">30</text>
<text x="123.3" y="132.2">3</text>
<text x="123.3" y="134.5">2</text>
<text x="127" y="133.1">A15</text>
<text x="127" y="135.3">A16</text>
<text x="127" y="137.6">A17</text>
<text x="174.7" y="132.2">A(16)</text>
<text x="174.7" y="134.5">A(17)</text>
<text x="174.7" y="136.7">A(18)</text>
<text x="185.4" y="136.7">30</text>
<text x="186.5" y="132.2">3</text>
<text x="186.5" y="134.5">2</text>
<text x="190.2" y="133.1">A15</text>
<text x="190.2" y="135.3">A16</text>
<text x="190.2" y="137.6">A17</text>
<text x="235.7" y="132.2">A(16)</text>
<text x="235.7" y="134.5">A(17)</text>
<text x="235.7" y="136.7">A(18)</text>
<text x="246.4" y="136.7">30</text>
<text x="247.5" y="132.2">3</text>
<text x="247.5" y="134.5">2</text>
<text x="251.2" y="133.1">A15</text>
<text x="251.2" y="135.3">A16</text>
<text x="251.2" y="137.6">A17</text>
<text x="298.9" y="132.2">A(16)</text>
<text x="298.9" y="134.5">A(17)</text>
<text x="298.9" y="136.7">A(18)</text>
<text x="310.7" y="136.7">30</text>
<text x="311.9" y="132.2">3</text>
<text x="311.9" y="134.5">2</text>
<text x="315.5" y="133.1">A15</text>
<text x="315.5" y="135.3">A16</text>
<text x="315.5" y="137.6">A17</text>
<text x="122.2" y="139">31</text>
<text x="123.3" y="141.3">1</text>
<text x="127" y="139.8">A18</text>
<text x="127" y="142.1">A19</text>
<text x="153.2" y="140.1">A(19)</text>
<text x="185.4" y="139">31</text>
<text x="186.5" y="141.3">1</text>
<text x="190.2" y="139.8">A18</text>
<text x="190.2" y="142.1">A19</text>
<text x="215.3" y="140.1">A(19)</text>
<text x="246.4" y="139">31</text>
<text x="247.5" y="141.3">1</text>
<text x="251.2" y="139.8">A18</text>
<text x="251.2" y="142.1">A19</text>
<text x="275.2" y="140.1">A(19)</text>
<text x="310.7" y="139">31</text>
<text x="311.9" y="141.3">1</text>
<text x="315.5" y="139.8">A18</text>
<text x="315.5" y="142.1">A19</text>
<text x="337.3" y="140.1">A(19)</text>
<text x="122.2" y="146.9">22</text>
<text x="122.2" y="144.6">24</text>
<text x="127" y="147.7">CE</text>
<text x="127" y="145.5">OE_VPP</text>
<text x="139.1" y="147.7">GND</text>
<text x="145.9" y="146.9">16</text>
<text x="185.4" y="146.9">22</text>
<text x="185.4" y="144.6">24</text>
<text x="190.2" y="147.7">CE</text>
<text x="190.2" y="145.5">OE_VPP</text>
<text x="202.4" y="147.7">GND</text>
<text x="209.1" y="146.9">16</text>
<text x="246.4" y="146.9">22</text>
<text x="246.4" y="144.6">24</text>
<text x="251.2" y="147.7">CE</text>
<text x="251.2" y="145.5">OE_VPP</text>
<text x="263.3" y="147.7">GND</text>
<text x="270.1" y="146.9">16</text>
<text x="310.7" y="146.9">22</text>
<text x="310.7" y="144.6">24</text>
<text x="315.5" y="147.7">CE</text>
<text x="315.5" y="145.5">OE_VPP</text>
<text x="327.7" y="147.7">GND</text>
<text x="334.4" y="146.9">16</text>
<text x="287" y="164.7">+5V</text>
<text x="355.9" y="166.9">+5V</text>
<text x="289.3" y="170.3">1</text>
<text x="358.1" y="172.6">1</text>
<text x="289.3" y="178.5">2</text>
<text x="290.4" y="174.8">4.7K</text>
<text x="290.4" y="176.8">5% 1/8W</text>
<text x="359.3" y="177.1">4.7K</text>
<text x="359.3" y="179.1">5% 1/8W</text>
<text x="51.4" y="182.7">CPE {14,15}</text>
<text x="77" y="181.9">1</text>
<text x="77" y="184.1">2</text>
<text x="87.2" y="184.1">5</text>
<text x="87.2" y="181.9">6</text>
<text x="93.4" y="184.1">A(21)</text>
<text x="358.1" y="180.8">2</text>
<text x="51.4" y="187.3">A(20) {1,2,3}</text>
<text x="77" y="186.4">3</text>
<text x="87.2" y="186.4">4</text>
<text x="49.1" y="196.3">ROM_SEL* {3}</text>
<text x="335" y="245.4">THE INFORMATION CONTAINED HEREIN IS THE PROPRIETARY</text>
<text x="334.2" y="247.1">PROPERTY OF APPLE COMPUTER, INC. THE POSSESSOR</text>
<text x="335.6" y="251">(I)</text>
<text x="336.1" y="248.8">AGREES TO THE FOLLOWING</text>
<text x="339.1" y="251">TO MAINTAIN THE DOCUMENT IN CONFIDENCE</text>
<text x="334.2" y="254.4">(III) NOT TO REVEAL OR PUBLISH IT IN WHOLE OR PART</text>
<text x="335.6" y="252.7">(II) NOT TO REPRODUCE OR COPY IT</text>
<text x="354.2" y="257.2">SIZE</text>
<text x="360.4" y="257.2">DRAWING NUMBER</text>
<text x="384.7" y="257.2">REV.</text>
<text x="354.2" y="263.5">SCALE</text>
<text x="372.3" y="265.7">SHT</text>
<text x="377.9" y="265.7">6</text>
<text x="381.8" y="265.7">OF 15</text>
</g>
<g font-size="2" fill="#02abea">
<text x="78.2" y="207.6">JUMP PINS 1 AND 2 = CONTROL PANEL ENABLE</text>
<text x="78.2" y="209.8">JUMP PINS 3 AND 4 = CONNECT A(20) TO ROM</text>
<text x="78.2" y="212.1">JUMP PINS 5 AND 6 = CONNECT A(21) TO ROM</text>
</g>
</svg>
